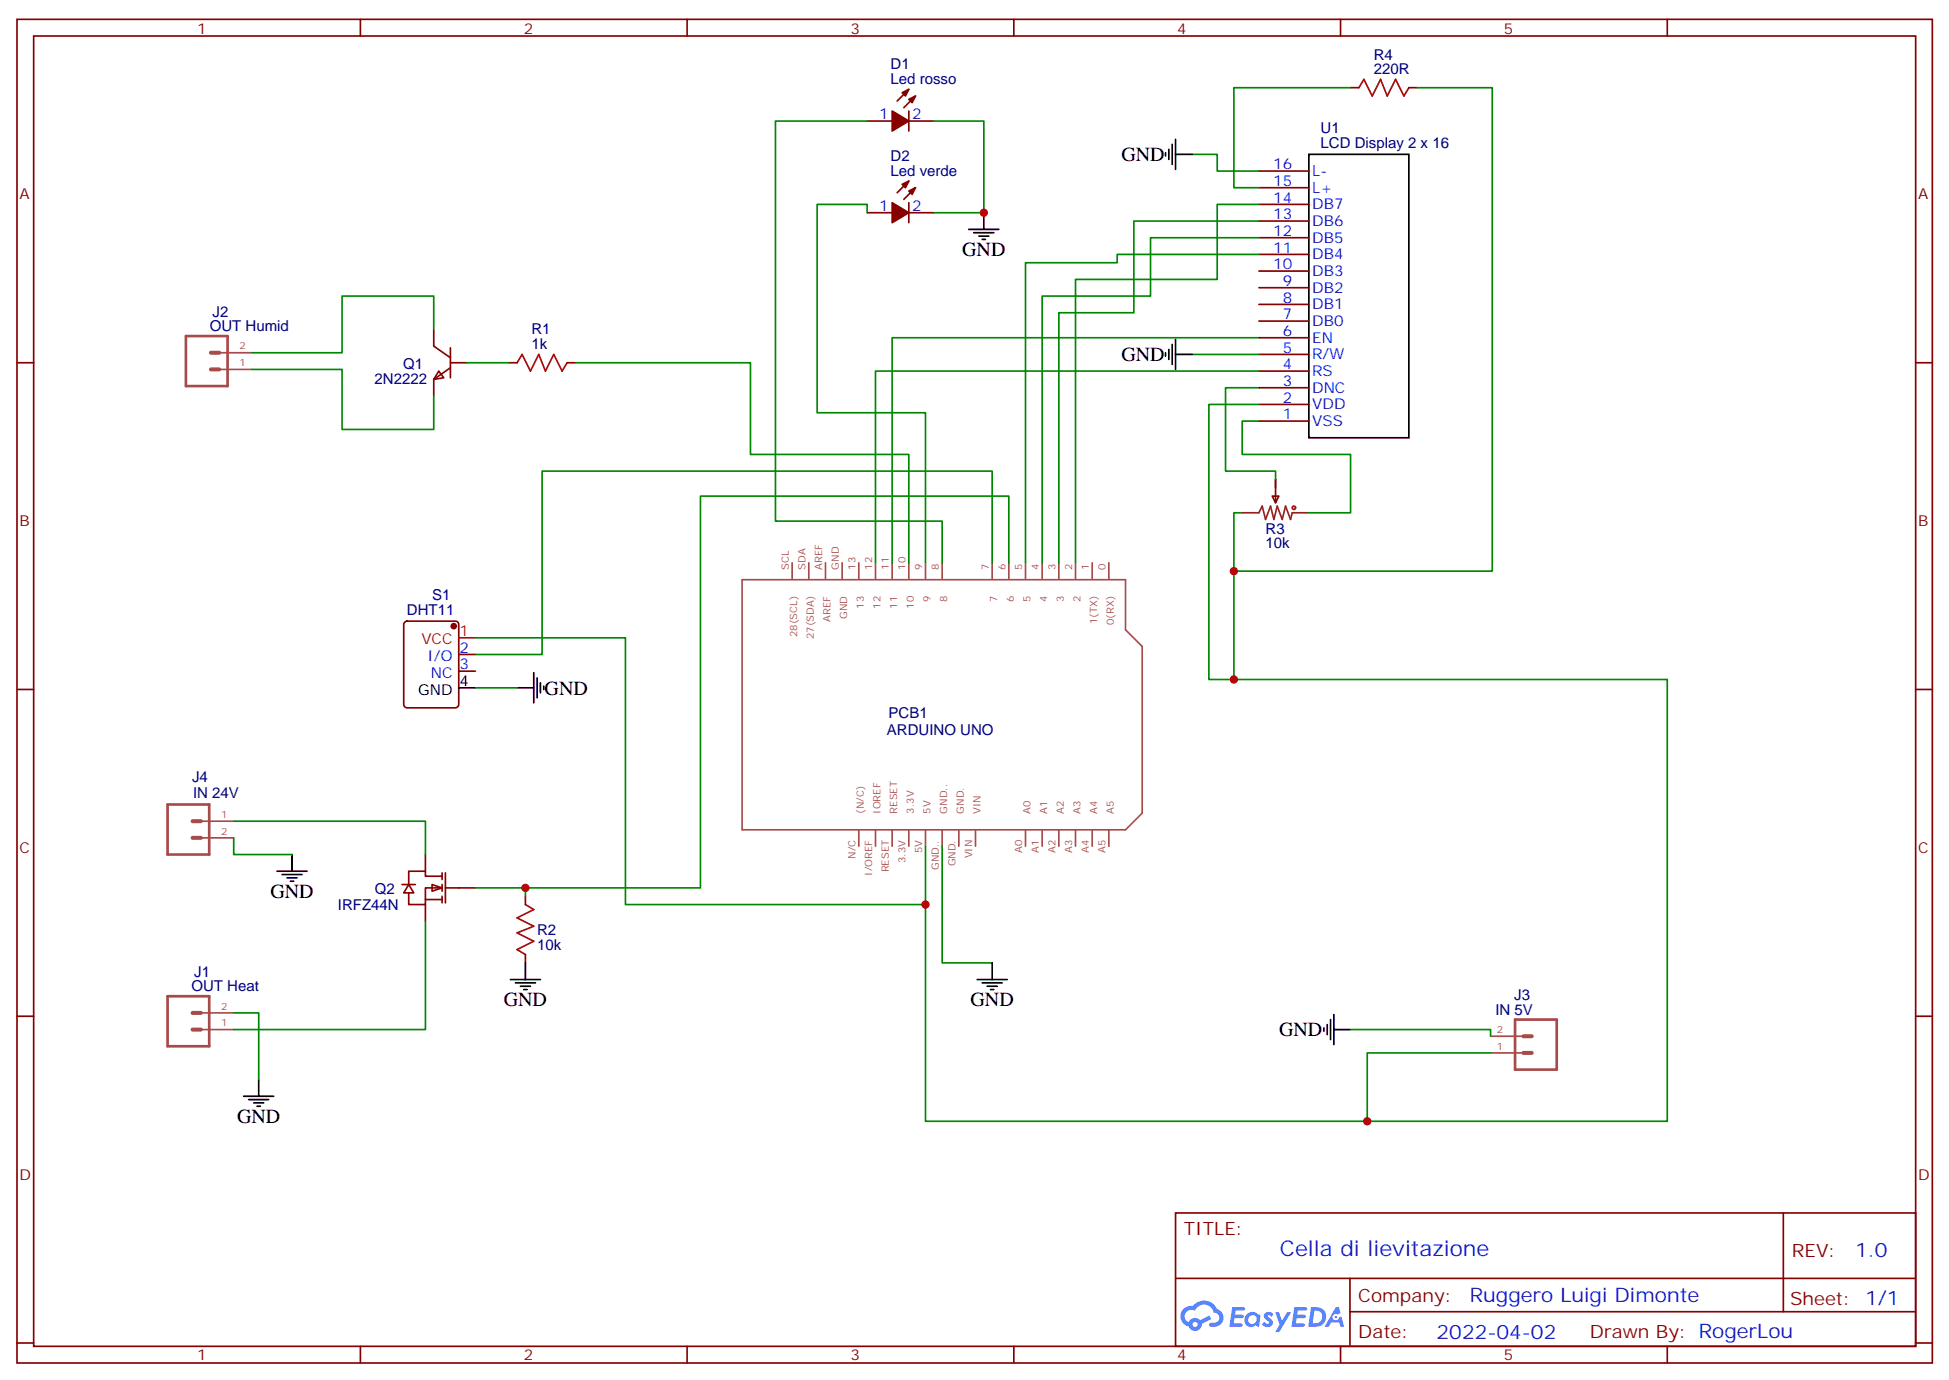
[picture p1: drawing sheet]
<svg xmlns="http://www.w3.org/2000/svg" width="412mm" height="292mm" viewBox="0 0 412 292" stroke-linecap="round" stroke-linejoin="round" font-family="sans-serif">
<g fill="none" stroke="#870000" stroke-width=".35">
<path d="M3.6 4.1h405.3v284.3h-405.3zM7.1 7.6h398.3v277.3h-398.3zM76.3 4.1v3.5M145.4 4.1v3.5M214.6 4.1v3.5M283.7 4.1v3.5M352.8 4.1v3.5M3.6 76.8h3.5M405.4 76.8h3.5M3.6 145.9h3.5M405.4 145.9h3.5M3.6 215.1h3.5"/>
<path d="M405.4 215.1h3.5M248.8 256.7h156.6v28.2h-156.6zM377.4 256.7v20.9M248.8 270.5h156.5M285.7 277.6h119.6M285.7 270.5v14.1M3.6 284.2h3.5M76.3 284.9v3.5M145.4 284.9v3.5M214.6 284.9v3.5M283.7 284.9v3.5M352.8 284.9v3.5"/>
<path d="M405.4 284.2h3.5"/>
</g>
<g fill="#5487ff">
<path d="M267.8 277.9a1.22 1.22 0 0 1 1.7 .2l-.4 .6a.47 .47 0 0 0-.3-.4 .47 .47 0 0 0-.6 .2l.1 .1a1.55 1.55 0 0 1 1.1 1.5 1.34 1.34 0 0 1-2.3 .2l.4-.6 .8 .4a.29 .29 0 0 0 .3-.2 .29 .29 0 0 0-.3-.3 1.04 1.04 0 0 1-.5-1.7z"/>
<path d="M260.8 276.6h2.1a.43 .43 0 0 1 .5 .1 .43 .43 0 0 1 .1 .5l-.4 .1h-1.6l-.1 .9h1.5a.37 .37 0 0 1 .3 .4 .37 .37 0 0 1-.4 .3h-1.5l-.2 1.1h1.3a.43 .43 0 0 1 .5 .1 .43 .43 0 0 1 .1 .5l-.4 .2h-2.4z"/>
<path d="M273.9 276.6h2.1a.43 .43 0 0 1 .5 .1 .43 .43 0 0 1 .1 .5l-.3 .1h-1.7l-.1 .9h1.5a.37 .37 0 0 1 .4 .4 .37 .37 0 0 1-.4 .3h-1.6l-.1 1.1h1.2a.43 .43 0 0 1 .5 .1 .43 .43 0 0 1 .1 .5l-.3 .2h-2.5z"/>
<path d="M282.7 276.6h.7l.3 1.3-.6 .3a.69 .69 0 0 0-1 .3 .69 .69 0 0 0 .4 .9 .69 .69 0 0 0 .9-.6l.5-.2 .5 2.2h-.7l-.3-.9h-1.7l-.5 .9h-.9z"/>
<path d="M269.9 277.7h.8l.6 1.8 1.1-1.8h.8l-2.5 4.2h-.8l.9-1.6z"/>
<path d="M277.5 276.6l-.6 4.2h1.3a2.11 2.11 0 0 0 2.5-2.2 2.11 2.11 0 0 0-2.6-2zM278.2 277.3a1.39 1.39 0 0 1 1.6 1.5 1.39 1.39 0 0 1-1.7 1.2h-.3z"/>
<path d="M263.8 278.2a1.47 1.47 0 0 0-.2 2.1 1.47 1.47 0 0 0 2.1 .1l.8 .4 .2-2.3-.1-.3h-.4a1.49 1.49 0 0 0-2.4 0zM264.4 278.6a.92 .92 0 0 1 1.6 .5 .92 .92 0 0 1-1.3 1 .9 .9 0 0 1-.3-1.5z"/>
<path d="M250.5 277a2.18 2.18 0 0 0 1.1 3.7 1.44 1.44 0 0 0 1.6 .9 1.44 1.44 0 0 0 1.1-1.5l2.1-1-.5-.7-1.9 1a1.47 1.47 0 0 0-2.4 .4 1.39 1.39 0 0 1-.7-1.9 1.39 1.39 0 0 1 2-.5 2.08 2.08 0 0 1 2.1-1.3 2.08 2.08 0 0 1 1.9 1.7 1.07 1.07 0 0 1 1.2 1 1.07 1.07 0 0 1-1.1 1.1h-.6a.43 .43 0 0 0-.5 .4 .43 .43 0 0 0 .4 .5 2 2 0 0 0 2.4-1 2 2 0 0 0-.7-2.6l-.5-.2a2.98 2.98 0 0 0-5-.6h-1.1zM252.4 280.3a.55 .55 0 0 1 1.1 0 .55 .55 0 0 1-1.1 0z"/>
<circle cx="282.7" cy="278.7" r=".26"/>
</g>
<g fill="none" stroke="#a64a4a" stroke-width=".35">
<path d="M167.6 119.1v3.5M171.2 119.1v3.5M174.7 119.1v3.5M178.2 119.1v3.5M181.8 119.1v3.5M185.3 119.1v3.5M188.8 119.1v3.5M192.3 119.1v3.5M195.9 119.1v3.5M199.4 119.1v3.5M210 119.1v3.5M213.5 119.1v3.5"/>
<path d="M217 119.1v3.5M220.6 119.1v3.5M224.1 119.1v3.5M227.6 119.1v3.5M231.1 119.1v3.5M234.7 119.1v3.5M157.1 122.7h81.1v10.6l3.5 3.5v35.3l-3.5 3.5h-81.1zM181.8 175.6v3.5M185.3 175.6v3.5M188.8 175.6v3.5M192.3 175.6v3.5M195.9 175.6v3.5"/>
<path d="M199.4 175.6v3.5M202.9 175.6v3.5M206.4 175.6v3.5M217 175.6v3.5M220.6 175.6v3.5M224.1 175.6v3.5M227.6 175.6v3.5M231.1 175.6v3.5M234.7 175.6v3.5"/>
</g>
<g fill="none" stroke="#870000" stroke-width=".35">
<path d="M266.4 39.7h10.6M266.4 36.2h10.6M266.4 57.4h10.6M266.4 53.8h10.6M266.4 50.3h10.6M266.4 46.8h10.6M266.4 43.3h10.6M91.8 69.7v3.5l3.5 2.5M92.9 78.5l1 1.4-2.1 .4zM95.3 77.8l-3.5 2.5v3.5M95.3 76.8h3.5M95.3 73.6v6.3"/>
<path d="M107.7 76.8h1.7M120 76.8h1.8M266.4 78.5h10.6M266.4 75h10.6M266.4 71.5h10.6M266.4 67.9h10.6M266.4 64.4h10.6M266.4 60.9h10.6M266.4 89.1h10.6M266.4 85.6h10.6M266.4 82.1h10.6M85.7 131.7l.4-.3h10.3a.71 .71 0 0 1 .7 .8v16.9a.76 .76 0 0 1-.7 .7h-10.3a.76 .76 0 0 1-.7-.7v-16.9z"/>
<path d="M97.1 138.5h3.5M97.1 142h3.5"/>
</g>
<path d="M109.4 76.8l1.1-1.8 1.8 3.5 1.7-3.5 1.4 3.5 1.8-3.5 1.8 3.5 1-1.7" fill="none" stroke="#a10000" stroke-width=".35"/>
<path d="M98.8 76.8h8.9" fill="none" stroke="#008700" stroke-width=".35"/>
<path d="M277 32.7h21.2v59.9h-21.2zM97.1 145.6h3.5" fill="none" stroke="#000" stroke-width=".35"/>
<circle cx="96" cy="132.5" r=".53" fill="#870000" stroke="#870000" stroke-width=".35"/>
<path d="M97.1 135h3.5" fill="none" stroke="#f00" stroke-width=".35"/>
<g fill="#fff" stroke="#870000" stroke-width=".35">
<path d="M91.4 187.2l2.2 .7-2.2 .7z"/>
<path d="M86.5 187.2l1.1 1.7h-2.2z"/>
</g>
<g fill="none" stroke="#870000" stroke-width=".35">
<path d="M192.3 18.9l-2.4 2.5M285.8 18.6h1.8M298.2 18.6h1.7M183.5 25.6h5.3M192.3 25.6h5.3M192.3 23.5v4.2M192.3 38.3l-2.4 2.5M193.7 20.3l-2.4 2.5M193.7 39.7l-2.4 2.5M183.5 45h5.3M192.3 42.9v4.2M192.3 45h5.3"/>
<path d="M269.2 105h1.5l-.8 1.4zM269.9 101.5v4.9M85.1 187.2h2.8M90 190.4h3.6M90 180.8v3.6M90 191.4v3.5M93.6 185.4h-3.6v-1h-3.5v2.8M93.6 187.9h-3.6v3.5h-3.5v-2.5M93.6 184.7v1.4M93.6 187.2v1.4M93.6 189.7v1.4M94.3 184.7v6.4"/>
<path d="M94.3 187.9h6.3M111.2 189.7v1.7M111.2 202v1.8"/>
</g>
<g fill="none" stroke="#a10000" stroke-width=".35">
<path d="M287.6 18.6l1-1.8 1.8 3.5 1.8-3.5 1.4 3.5 1.7-3.5 1.8 3.5 1.1-1.7M111.2 191.4l1.8 1.1-3.6 1.7 3.6 1.8-3.6 1.4 3.6 1.8-3.6 1.7 1.8 1.1"/>
<circle cx="273.8" cy="107.5" r=".35"/>
</g>
<path d="M39.3 71.1h8.9v10.6h-8.9zM35.5 170.3h8.8v10.5h-8.8zM35.5 210.8h8.8v10.6h-8.8zM320.6 215.8h8.9v10.5h-8.9z" fill="none" stroke="#a64a4a" stroke-width=".56"/>
<path d="M44.6 74.6h1.8M44.6 78.2h1.8M40.8 177.3h1.7M40.8 173.8h1.7M40.8 214.3h1.7M40.8 217.9h1.7M322.4 219.3h1.8M322.4 222.8h1.8" fill="none" stroke="#a64a4a" stroke-width=".85"/>
<path d="M46.4 78.2h6.9M46.4 74.6h6.9M42.5 173.8h7M42.5 177.3h7M42.5 217.9h7M42.5 214.3h7M315.5 219.3h6.9M315.5 222.8h6.9" fill="none" stroke="#a64a4a" stroke-width=".35"/>
<g fill="none" stroke="#008700" stroke-width=".35">
<path d="M285.8 18.6h-24.7v21.1h5.3M299.9 18.6h15.9v102.3h-54.7M183.5 25.6h-19.4v84.7h35.3v8.8M197.6 25.6h10.6v19.4h-10.6M252.3 32.7h5.3v3.5h8.8M183.5 45v-1.7h-10.6v44h23v31.8M266.4 53.8h-30v1.8h-19.4v63.5M266.4 50.3h-22.9v12.4h-22.9v56.4M266.4 46.8h-26.4v19.4h-15.9v52.9M266.4 43.3h-8.8v15.8h-30v60M53.3 78.2h19.1v12.7h19.4v-7.1M91.8 69.7v-7h-19.4v11.9h-19.1"/>
<path d="M121.8 76.8h37v19.4h33.5v22.9M252.3 75h14.1M266.4 78.5h-81.1v40.6M266.4 71.5h-77.6v47.6M266.4 89.1h-3.5v7.1h22.9v12.3h-8.8M266.4 82.1h-7v17.6h10.5v1.8M266.4 85.6h-10.6v58.2h5.3M210 119.1v-19.4h-95.3v38.8h-14.1M213.5 119.1v-14.1h-65.3v82.9h-37M262.9 108.5h-1.8v35.3h91.7v93.5h-63.5M100.6 135h31.8v56.4h63.5M100.6 145.6h8.8"/>
<path d="M49.5 173.8h40.5v7M49.5 177.3v3.5h12.3M195.9 179.1v58.2h93.4v-14.5h26.2M199.4 179.1v24.7h10.6M90 194.9v23h-40.5M100.6 187.9h10.6v1.8M49.5 214.3h5.3v14.2M285.8 217.9h29.7v1.4"/>
</g>
<g fill="none" stroke="#000" stroke-width=".35">
<path d="M246.7 32.3v.7M247.4 31.6v2.1M248.1 30.6v4.2M248.8 29.5v6.3M248.8 32.7h3.5M205 48.5h6.4M206.1 49.2h4.2M207.2 50h2.1M207.9 50.7h.7M208.2 45v3.5M246.7 74.6v.8M247.4 73.9v2.2"/>
<path d="M248.1 72.9v4.2M248.8 75h3.5M248.8 71.8v6.4M109.4 145.6h3.6M113 142.4v6.3M113.7 143.4v4.3M114.4 144.5v2.1M115.1 145.2v.7M58.6 184.4h6.4M59.7 185.1h4.2M60.7 185.8h2.2M61.5 186.5h.7"/>
<path d="M61.8 180.8v3.6M108 207.3h6.4M109.1 208h4.2M110.1 208.7h2.2M110.8 209.4h.7M111.2 203.8v3.5M206.8 207.3h6.3M207.9 208h4.2M208.9 208.7h2.1M209.6 209.4h.7M210 203.8v3.5M280.2 217.5v.7"/>
<path d="M280.9 216.8v2.1M281.6 215.8v4.2M282.3 217.9h3.5M282.3 214.7v6.4M51.6 232h6.3M52.6 232.7h4.3M53.7 233.4h2.1M54.4 234.1h.7M54.8 228.5v3.5"/>
</g>
<g fill="#870000" stroke="#870000" stroke-width=".35">
<path d="M188.8 23.5l3.5 2.1-3.5 2.1z"/>
<path d="M192.3 21l1.4-.7-.7 1.4z"/>
<path d="M190.9 19.6l1.4-.7-.7 1.4z"/>
<path d="M188.8 42.9l3.5 2.1-3.5 2.1z"/>
<path d="M192.3 40.4l1.4-.7-.7 1.4z"/>
<path d="M190.9 39l1.4-.7-.7 1.4z"/>
</g>
<path d="M262.9 108.5h3.5l.7-1.4 .7 2.8 1.1-2.8 .7 2.8 .7-2.8 1.1 2.8 .7-2.8 1 2.8 .4-1.4h3.5" fill="none" stroke="#8c2424" stroke-width=".35"/>
<g fill="#c00">
<circle cx="195.9" cy="191.4" r=".88"/>
<circle cx="111.2" cy="187.9" r=".88"/>
<circle cx="289.3" cy="237.3" r=".88"/>
<circle cx="261.1" cy="143.8" r=".88"/>
<circle cx="261.1" cy="120.9" r=".88"/>
<circle cx="208.2" cy="45" r=".88"/>
</g>
<text font-size="4.6" fill="#00f" x="270.9" y="265.7">Cella di lievitazione</text>
<g font-size="4.2">
<text x="237.3" y="34">GND</text>
<text x="203.6" y="54.2">GND</text>
<text x="237.3" y="76.4">GND</text>
<text x="115.3" y="147">GND</text>
<text x="57.2" y="190">GND</text>
<text x="106.6" y="212.9">GND</text>
<text x="205.4" y="212.9">GND</text>
<text x="270.7" y="219.3">GND</text>
<text x="50.2" y="237.6">GND</text>
</g>
<g font-size="4.2" fill="#00f">
<text x="392.6" y="265.9">1.0</text>
<text x="311" y="275.5">Ruggero Luigi Dimonte</text>
<text x="304" y="283.3">2022-04-02</text>
</g>
<g font-size="3.9" fill="#800">
<text x="250.5" y="261.3">TITLE:</text>
<text x="379.2" y="265.9">REV:</text>
<text x="287.5" y="275.5">Company:</text>
<text x="378.8" y="276.1">Sheet: 1/1</text>
<text x="287.5" y="283.1">Date:</text>
<text x="336.5" y="283.2">Drawn By: RogerLou</text>
</g>
<g font-size="3.2" fill="#800">
<text x="41.7" y="7.1">1</text>
<text x="110.8" y="7.1">2</text>
<text x="180" y="7.1">3</text>
<text x="249.1" y="7.1">4</text>
<text x="318.3" y="7.1">5</text>
<text x="4.1" y="42.2">A</text>
<text x="405.9" y="42.2">A</text>
<text x="4.1" y="111.3">B</text>
<text x="405.9" y="111.3">B</text>
<text x="4.1" y="180.5">C</text>
<text x="405.9" y="180.5">C</text>
<text x="4.1" y="249.6">D</text>
<text x="405.9" y="249.6">D</text>
<text x="41.7" y="287.9">1</text>
<text x="110.8" y="287.9">2</text>
<text x="180" y="287.9">3</text>
<text x="249.1" y="287.9">4</text>
<text x="318.3" y="287.9">5</text>
</g>
<g font-size="3.2" fill="#000080">
<text x="188.5" y="17.9">Led rosso</text>
<text x="188.5" y="14.7">D1</text>
<text x="290.7" y="15.7">220R</text>
<text x="290.7" y="12.6">R4</text>
<text x="279.5" y="28.1">U1</text>
<text x="188.5" y="34.1">D2</text>
<text x="279.5" y="31.4">LCD Display 2 x 16</text>
<text x="188.5" y="37.3">Led verde</text>
<text x="44.4" y="70.1">OUT Humid</text>
<text x="45" y="67">J2</text>
<text x="112.5" y="70.6">R1</text>
<text x="112.5" y="73.9">1k</text>
<text x="79.3" y="81.3">2N2222</text>
<text x="85.3" y="78">Q1</text>
<text x="267.8" y="112.9">R3</text>
<text x="267.8" y="116.1">10k</text>
<text x="86.1" y="130.2">DHT11</text>
<text x="91.4" y="126.9">S1</text>
<text x="187.7" y="155.4">ARDUINO UNO</text>
<text x="188" y="151.9">PCB1</text>
<text x="40.7" y="165.4">J4</text>
<text x="40.9" y="168.9">IN 24V</text>
<text x="79.3" y="189.2">Q2</text>
<text x="71.5" y="192.5">IRFZ44N</text>
<text x="113.7" y="197.9">R2</text>
<text x="113.7" y="201">10k</text>
<text x="40.5" y="209.8">OUT Heat</text>
<text x="41.1" y="206.7">J1</text>
<text x="316.5" y="214.7">IN 5V</text>
<text x="320.5" y="211.6">J3</text>
</g>
<g font-size="3.2" fill="#00f">
<text x="186.1" y="25.3">1</text>
<text x="193" y="25.3">2</text>
<text x="269.4" y="35.8">16</text>
<text x="269.4" y="39.4">15</text>
<text x="277.7" y="40.8">L+</text>
<text x="277.7" y="37.3">L-</text>
<text x="186.1" y="44.7">1</text>
<text x="193" y="44.7">2</text>
<text x="269.4" y="46.4">13</text>
<text x="269.4" y="42.9">14</text>
<text x="277.7" y="47.8">DB6</text>
<text x="277.7" y="44.3">DB7</text>
<text x="269.4" y="53.5">11</text>
<text x="269.4" y="50">12</text>
<text x="277.7" y="51.4">DB5</text>
<text x="269.4" y="57">10</text>
<text x="277.7" y="58.4">DB3</text>
<text x="277.7" y="54.9">DB4</text>
<text x="271.5" y="64.1">8</text>
<text x="271.5" y="60.5">9</text>
<text x="277.7" y="65.5">DB1</text>
<text x="277.7" y="61.9">DB2</text>
<text x="271.5" y="71.1">6</text>
<text x="271.5" y="67.6">7</text>
<text x="277.7" y="69">DB0</text>
<text x="271.5" y="74.6">5</text>
<text x="277.7" y="76.1">R/W</text>
<text x="277.7" y="72.5">EN</text>
<text x="271.5" y="81.7">3</text>
<text x="271.5" y="78.2">4</text>
<text x="277.7" y="83.1">DNC</text>
<text x="277.7" y="79.6">RS</text>
<text x="271.5" y="88.8">1</text>
<text x="271.5" y="85.2">2</text>
<text x="277.7" y="86.6">VDD</text>
<text x="277.7" y="90.2">VSS</text>
<text x="90.5" y="139.9">I/O</text>
<text x="91.2" y="143.4">NC</text>
<text x="97.3" y="138.1">2</text>
<text x="97.3" y="141.7">3</text>
</g>
<g font-size="3.2" fill="#f00">
<text x="89.2" y="136.4">VCC</text>
<text x="97.3" y="134.6">1</text>
</g>
<g font-size="3.2">
<text x="88.5" y="147">GND</text>
<text x="97.3" y="145.2">4</text>
</g>
<g font-size="2.1" fill="#a54b4b">
<text x="50.7" y="77.5">1</text>
<text x="50.7" y="74">2</text>
<text x="166.9" y="120.5" transform="rotate(-90 166.9 120.5)">SCL</text>
<text x="170.5" y="120.5" transform="rotate(-90 170.5 120.5)">SDA</text>
<text x="174" y="120.5" transform="rotate(-90 174 120.5)">AREF</text>
<text x="177.5" y="120.5" transform="rotate(-90 177.5 120.5)">GND</text>
<text x="181.1" y="120.5" transform="rotate(-90 181.1 120.5)">13</text>
<text x="184.6" y="120.5" transform="rotate(-90 184.6 120.5)">12</text>
<text x="188.1" y="120.5" transform="rotate(-90 188.1 120.5)">11</text>
<text x="191.6" y="120.5" transform="rotate(-90 191.6 120.5)">10</text>
<text x="195.2" y="120.5" transform="rotate(-90 195.2 120.5)">9</text>
<text x="198.7" y="120.5" transform="rotate(-90 198.7 120.5)">8</text>
<text x="209.3" y="120.5" transform="rotate(-90 209.3 120.5)">7</text>
<text x="212.8" y="120.5" transform="rotate(-90 212.8 120.5)">6</text>
<text x="216.3" y="120.5" transform="rotate(-90 216.3 120.5)">5</text>
<text x="219.9" y="120.5" transform="rotate(-90 219.9 120.5)">4</text>
<text x="223.4" y="120.5" transform="rotate(-90 223.4 120.5)">3</text>
<text x="226.9" y="120.5" transform="rotate(-90 226.9 120.5)">2</text>
<text x="230.4" y="120.5" transform="rotate(-90 230.4 120.5)">1</text>
<text x="234" y="120.5" transform="rotate(-90 234 120.5)">0</text>
<text x="175.7" y="131.6" transform="rotate(-90 175.7 131.6)">AREF</text>
<text x="179.3" y="131" transform="rotate(-90 179.3 131)">GND</text>
<text x="182.8" y="128.8" transform="rotate(-90 182.8 128.8)">13</text>
<text x="186.3" y="128.8" transform="rotate(-90 186.3 128.8)">12</text>
<text x="189.8" y="128.8" transform="rotate(-90 189.8 128.8)">11</text>
<text x="193.4" y="128.8" transform="rotate(-90 193.4 128.8)">10</text>
<text x="196.9" y="127.4" transform="rotate(-90 196.9 127.4)">9</text>
<text x="200.4" y="127.4" transform="rotate(-90 200.4 127.4)">8</text>
<text x="211" y="127.4" transform="rotate(-90 211 127.4)">7</text>
<text x="214.5" y="127.4" transform="rotate(-90 214.5 127.4)">6</text>
<text x="218.1" y="127.4" transform="rotate(-90 218.1 127.4)">5</text>
<text x="221.6" y="127.4" transform="rotate(-90 221.6 127.4)">4</text>
<text x="225.1" y="127.4" transform="rotate(-90 225.1 127.4)">3</text>
<text x="228.7" y="127.4" transform="rotate(-90 228.7 127.4)">2</text>
<text x="168.7" y="134.8" transform="rotate(-90 168.7 134.8)">28(SCL)</text>
<text x="172.2" y="135.2" transform="rotate(-90 172.2 135.2)">27(SDA)</text>
<text x="232.2" y="132.1" transform="rotate(-90 232.2 132.1)">1(TX)</text>
<text x="235.7" y="132.3" transform="rotate(-90 235.7 132.3)">0(RX)</text>
<text x="46.8" y="173.1">1</text>
<text x="182.8" y="172.2" transform="rotate(-90 182.8 172.2)">(N/C)</text>
<text x="186.3" y="172.2" transform="rotate(-90 186.3 172.2)">IOREF</text>
<text x="189.8" y="172.2" transform="rotate(-90 189.8 172.2)">RESET</text>
<text x="193.4" y="172.2" transform="rotate(-90 193.4 172.2)">3.3V</text>
<text x="196.9" y="172.2" transform="rotate(-90 196.9 172.2)">5V</text>
<text x="200.4" y="172.2" transform="rotate(-90 200.4 172.2)">GND..</text>
<text x="204" y="172.2" transform="rotate(-90 204 172.2)">GND.</text>
<text x="207.5" y="172.2" transform="rotate(-90 207.5 172.2)">VIN</text>
<text x="218.1" y="172.2" transform="rotate(-90 218.1 172.2)">A0</text>
<text x="221.6" y="172.2" transform="rotate(-90 221.6 172.2)">A1</text>
<text x="225.1" y="172.2" transform="rotate(-90 225.1 172.2)">A2</text>
<text x="228.7" y="172.2" transform="rotate(-90 228.7 172.2)">A3</text>
<text x="232.2" y="172.2" transform="rotate(-90 232.2 172.2)">A4</text>
<text x="235.7" y="172.2" transform="rotate(-90 235.7 172.2)">A5</text>
<text x="46.8" y="176.6">2</text>
<text x="181.1" y="181.8" transform="rotate(-90 181.1 181.8)">N/C</text>
<text x="184.6" y="185.3" transform="rotate(-90 184.6 185.3)">I/OREF</text>
<text x="188.1" y="184.6" transform="rotate(-90 188.1 184.6)">RESET</text>
<text x="191.6" y="182.6" transform="rotate(-90 191.6 182.6)">3.3V</text>
<text x="195.2" y="180.5" transform="rotate(-90 195.2 180.5)">5V</text>
<text x="198.7" y="184.1" transform="rotate(-90 198.7 184.1)">GND..</text>
<text x="202.2" y="183.4" transform="rotate(-90 202.2 183.4)">GND.</text>
<text x="205.8" y="181.7" transform="rotate(-90 205.8 181.7)">VIN</text>
<text x="216.3" y="180.5" transform="rotate(-90 216.3 180.5)">A0</text>
<text x="219.9" y="180.5" transform="rotate(-90 219.9 180.5)">A1</text>
<text x="223.4" y="180.5" transform="rotate(-90 223.4 180.5)">A2</text>
<text x="226.9" y="180.5" transform="rotate(-90 226.9 180.5)">A3</text>
<text x="230.4" y="180.5" transform="rotate(-90 230.4 180.5)">A4</text>
<text x="234" y="180.5" transform="rotate(-90 234 180.5)">A5</text>
<text x="46.8" y="213.7">2</text>
<text x="46.8" y="217.2">1</text>
<text x="316.8" y="218.6">2</text>
<text x="316.8" y="222.1">1</text>
</g>
</svg>
